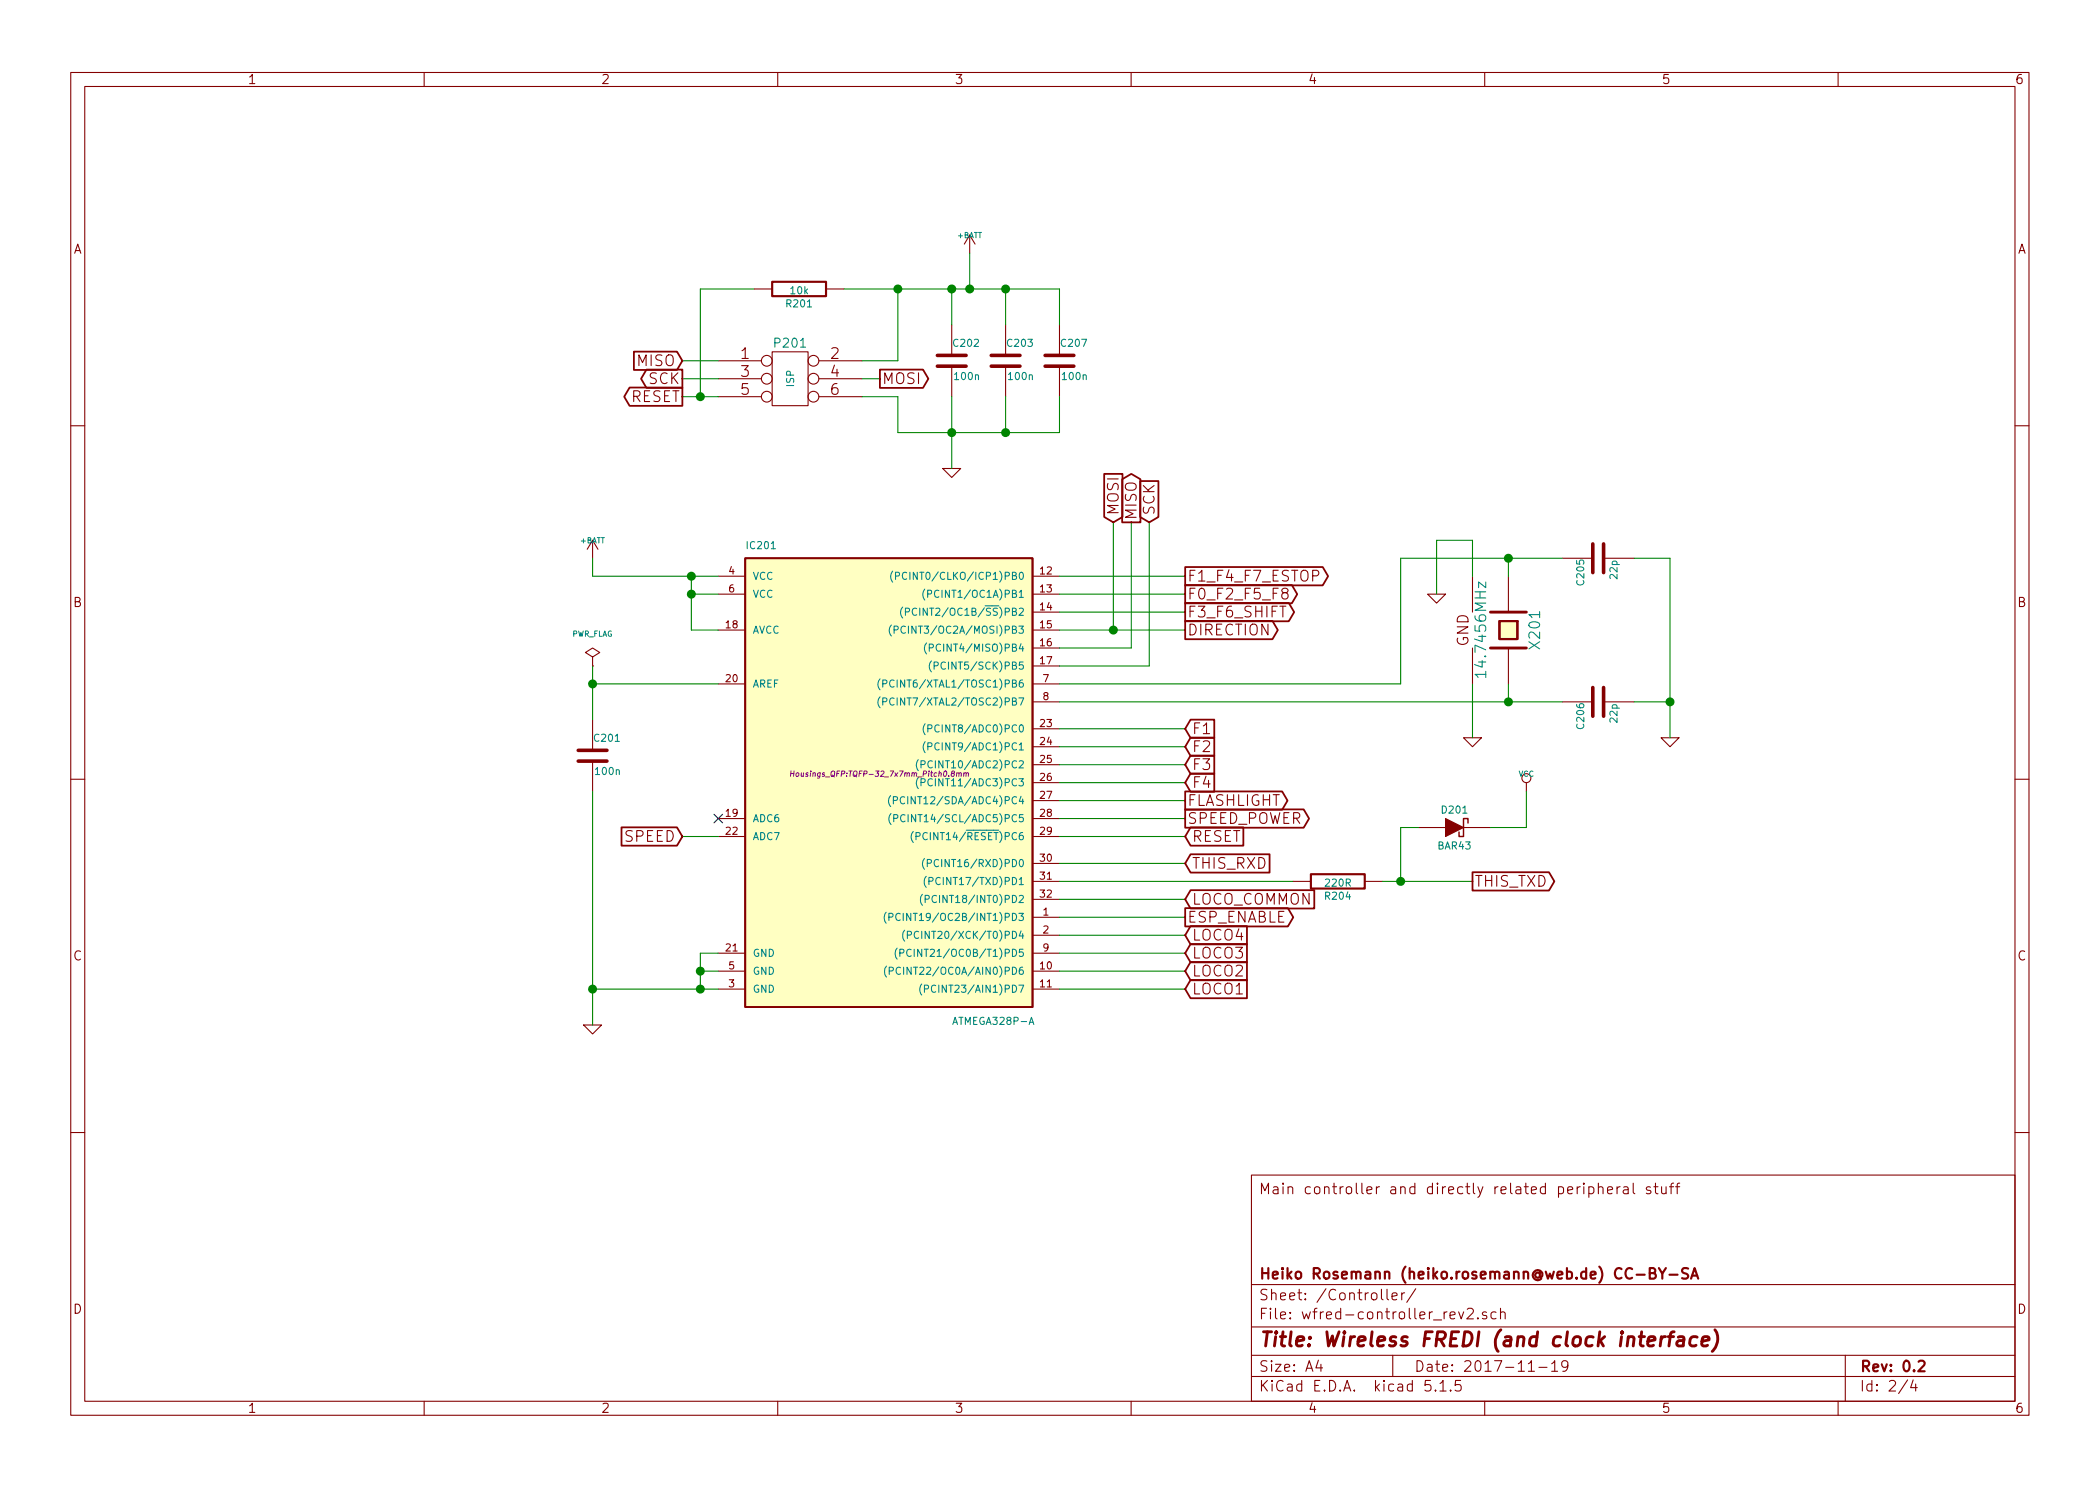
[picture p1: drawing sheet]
<svg xmlns="http://www.w3.org/2000/svg" width="297mm" height="210mm" viewBox="0 0 297 210" stroke-linecap="round" stroke-linejoin="round" font-family="sans-serif">
<g fill="none" stroke="#840000" stroke-width=".15">
<path d="M10 10.3h277v189.9h-277zM12 12.2h273v186.1h-273zM60 10.3v1.9M110 10.3v1.9M160 10.3v1.9M210 10.3v1.9M260 10.3v1.9M137.2 33.3l-.8 1.2M137.2 33.3v2.5M137.2 33.3l.7 1.2M101.6 51h6.1M101.6 53.6h6.1"/>
<path d="M101.6 56.1h6.1M106.7 40.9h2.5M109.2 49.8h5.1v7.6h-5.1zM115.8 51h6.1M115.8 53.6h6.1M115.8 56.1h6.1M116.8 40.9h2.6M134.6 46v4.3M134.6 51.8v4.3M142.2 46v4.3M142.2 51.8v4.3M149.9 46v4.3"/>
<path d="M149.9 51.8v4.3M10 60.2h2M83.8 76.4l.8 1.3M83.8 76.4v2.6M83.8 76.4l-.7 1.3M133.3 66.3h2.6l-1.3 1.3zM221 79h4.3M226.8 79h4.3M285 60.2h2M83.8 93l1-.7-1-.6-1 .6 1 .7v1.2M83.8 94.2h.1M101.6 81.5h3.8"/>
<path d="M101.6 84.1h3.8M101.6 89.1h3.8M101.6 96.8h3.8M146 81.5h3.9M146 84.1h3.9M146 86.6h3.9M146 89.1h3.9M146 91.7h3.9M146 94.2h3.9M146 96.8h3.9M146 99.3h3.9M181.6 83.9l-.1-.1a.31 .31 0 0 1-.2-.3 .31 .31 0 0 1 .3-.3 .47 .47 0 0 1 .6 .3l-.2 .3-.5 .1a.48 .48 0 0 0 0 .8 .48 .48 0 0 0 .6-.1 .48 .48 0 0 0-.1-.7h-.1"/>
<path d="M201.9 84.1h2.6l-1.3 1.2zM208.3 81.5v5.1M208.3 91.7v5.1M213.4 81.5v5.1M213.4 91.7v5.1M221 99.3h4.3M226.8 99.3h4.3M10 110.3h2M83.8 101.8v4.4M83.8 107.7v4.3M101.6 115.8h3.8M101.6 118.4h3.8"/>
<path d="M146 115.8h3.9M146 118.4h3.9M146 103.1h3.9M146 105.7h3.9M146 108.2h3.9M146 110.7h3.9M146 113.3h3.9M200.7 117.1h3.8M207 104.4h2.5l-1.2 1.3zM207 117.1h3.8M215.9 110.7v1.3M234.9 104.4h2.6l-1.3 1.3z"/>
<path d="M285 110.3h2M101.6 137.4h3.8M101.6 139.9h3.8M101.6 134.9h3.8M146 129.8h3.9M146 137.4h3.9M146 139.9h3.9M146 132.3h3.9M146 134.9h3.9M146 122.2h3.9M146 124.7h3.9M146 127.2h3.9"/>
<path d="M182.9 124.7h2.5M193 124.7h2.6M82.5 145h2.6l-1.3 1.3zM10 160.2h2M177 166.3h108v32h-108zM224.7 168a.48 .48 0 0 1 .7 0l.1 .2-.1 .6a.48 .48 0 0 1-.7 0M226.1 168a.41 .41 0 0 1 .6 .1v.8M226.1 167.4v1.5M227.4 168.4l.7-.1-.1-.3-.4-.1-.2 .2 .1 .7 .1 .1 .4-.1M228.7 167.9v1M229.2 167.9l-.3 .1-.2 .2M229.7 168l.1-.1 .4 .1 .1 .9"/>
<path d="M230.3 168.3h-.5a.29 .29 0 0 0-.2 .3 .29 .29 0 0 0 .2 .3l.5-.1M231 167.4v1.3l.2 .2M233.5 168a.37 .37 0 0 0-.6 .1v.1a.54 .54 0 0 0 .6 .3v.1v.2l-.2 .1-.4-.1M233.9 167.9h.6M234.2 167.4v1.3l.2 .2h.1M235 167.9l.1 .9a.45 .45 0 0 0 .6 0M235.7 167.9v1M236.1 167.9h.6M236.7 167.4l-.3 .1v.1v1.3M237 167.9h.6M237.6 167.4l-.3 .1-.1 .1v1.3M285 160.2h2"/>
<path d="M60 198.3v1.9M110 198.3v1.9M160 198.3v1.9M177 194.8h108M177 191.8h108M177 187.8h108M177 181.8h108M186.5 192.5l-.4 1h1M186.8 193v1M195.4 182.4v1.3l.2 .2M196.2 182.4v1.3l.2 .2M196.9 183.4l.7-.1v-.3l-.5-.1-.2 .2 .1 .7 .1 .1 .5-.1"/>
<path d="M197 191.8v3M198.3 182.9v1M198.7 182.9l-.4 .2v.1M200.3 182.3l-1.3 2M202.3 195.3h-.7l-.1 .7h.1a.62 .62 0 0 1 .7 0l.1 .2-.1 .5-.2 .1h-.3l-.3-.1M203 196.7h.1l-.1 .1v-.1v.1M203.7 195.8l.4-.5v1.5M203.7 196.8h.8M205.2 196.7h.1l-.1 .1-.1-.1h.1v.1M206.3 185.6l.4 1 .3-1M206.6 195.3h-.7l-.1 .7a.65 .65 0 0 1 .8 0 .61 .61 0 0 1 0 .7 .61 .61 0 0 1-.8 0M207.5 185.3l.2-.2 .6 .1a.37 .37 0 0 1 0 .5l-.8 .9h.9"/>
<path d="M209 186.5h.1l-.1 .1v-.1v.1M210 198.3v1.9M210.3 185.7a.37 .37 0 0 0-.6 .1v.1a.54 .54 0 0 0 .6 .3v.3l-.2 .1-.4-.1M211.6 185.7a.48 .48 0 0 0-.6 0l-.1 .2 .1 .6a.48 .48 0 0 0 .6 0M212.2 185.7a.41 .41 0 0 1 .7 .1v.8M212.2 185.1v1.5M216.2 194h.8M217.7 193.5h1.1M219.5 193l.4-.5v1.5M219.5 194h.8M221.8 193.2l-.3 .3h-.3l-.2-.2-.1-.5 .3-.3a.47 .47 0 0 1 .6 .3 1.01 1.01 0 0 1-.5 1.2h-.2M260 198.3v1.9"/>
<path d="M261 191.8v6.5M269.8 195.2l-1.2 2M270.6 195.2l-.3 1.1h.9M271 195.8v1"/>
<circle cx="108.5" cy="53.6" r=".76"/>
<circle cx="108.5" cy="51" r=".76"/>
<circle cx="108.5" cy="56.1" r=".76"/>
<circle cx="115.1" cy="53.6" r=".76"/>
<circle cx="115.1" cy="56.1" r=".76"/>
<circle cx="115.1" cy="51" r=".76"/>
<circle cx="215.9" cy="110.1" r=".63"/>
</g>
<path d="M109.2 39.9h7.6v2h-7.6zM212.1 87.9h2.5v2.5h-2.5zM185.4 123.7h7.6v2h-7.6zM234.6 179.4l.5 .8 .5-.8M238.8 179.5l-.2-.1-.6 .1a.36 .36 0 0 0-.1 .4 .36 .36 0 0 0 .3 .2l.4 .2a.35 .35 0 0 1 .2 .4 .35 .35 0 0 1-.3 .2l-.6-.1M233.3 180.1h.7a.35 .35 0 0 0 .1-.4 .35 .35 0 0 0-.2-.3h-.6v1.5h.6a.4 .4 0 0 0 .3-.4 .4 .4 0 0 0-.3-.4M235.1 180.2v.7M236.1 180.4h1.2M239.2 180.9l.5-1.5 .5 1.5M239.3 180.5h.8M271.4 192.7l.2-.2 .5 .1a.37 .37 0 0 1 .1 .6l-.9 .8h.9" fill="none" stroke="#840000" stroke-width=".3"/>
<path d="M210.8 86.6h5.1M210.8 91.7h5.1M235.6 189.1a.55 .55 0 0 0-.7 .4M236 189.1h.7M236.8 188.4l-.4 .1-.1 .2-.2 1.7M237.4 189.2l.2-.1 .6 .1-.1 1.2M238.2 189.6l-.2 .1h-.5a.4 .4 0 0 0-.3 .3 .4 .4 0 0 0 .2 .4h.5l.2-.1M240.1 189.2a.68 .68 0 0 0-1 .3l-.1 .6 .1 .2 .2 .1 .6-.1M240.7 189.8l1-.2v-.4l-.6-.1-.2 .1-.1 .2-.1 .8 .1 .1 .1 .1 .6-.1M242.6 188.2a2.31 2.31 0 0 1-.4 3" fill="none" stroke="#840000" stroke-width=".41"/>
<g fill="#ffffc2" stroke="#ffffc2" stroke-width=".14">
<path d="M105.4 79h40.6v63.5h-40.6z"/>
<path d="M212.1 87.9h2.5v2.5h-2.5z"/>
</g>
<g fill="none" stroke="#840000" stroke-width=".25">
<path d="M89.1 54.8h7.4v2.6h-7.4l-.8-1.3zM89.7 49.8h6.1l.7 1.2-.7 1.3h-6.1zM91.4 52.3h5.1v2.6h-5.1l-.7-1.3zM124.5 52.3h6.1l.7 1.3-.7 1.3h-6.1zM105.4 79h40.6v63.5h-40.6zM156.2 67.1h2.6v6l-1.3 .8-1.3-.8zM158.7 67.8l1.3-.7 1.3 .7v6.1h-2.6zM161.3 68.1h2.6v5l-1.3 .8-1.3-.8zM167.6 80.2h19.5l.8 1.3-.8 1.3h-19.5zM167.6 82.8h15.1l.8 1.3-.8 1.3h-15.1zM167.6 85.3h14.7l.8 1.3-.8 1.3h-14.7zM167.6 87.9h12.4l.7 1.2-.7 1.3h-12.4z"/>
<path d="M87.9 117.1h7.9l.7 1.3-.7 1.3h-7.9zM167.6 114.5h16.8l.8 1.3-.8 1.3h-16.8zM167.6 112h13.8l.7 1.3-.7 1.3h-13.8zM168.4 109.4h3.4v2.6h-3.4l-.8-1.3zM168.4 106.9h3.4v2.6h-3.4l-.8-1.3zM168.4 104.4h3.4v2.6h-3.4l-.8-1.3zM168.4 101.8h3.4v2.6h-3.4l-.8-1.3zM168.4 117.1h7.5v2.6h-7.5l-.8-1.3zM167.6 128.5h14.6l.7 1.3-.7 1.3h-14.6zM168.4 126h17.5v2.5h-17.5l-.8-1.3zM168.4 131h8v2.6h-8l-.8-1.3zM168.4 133.6h8v2.6h-8l-.8-1.3z"/>
<path d="M168.4 136.1h8v2.6h-8l-.8-1.3zM168.4 138.7h8v2.5h-8l-.8-1.3zM168.4 120.9h11.2v2.6h-11.2l-.8-1.3zM208.3 123.4h10.8l.8 1.3-.8 1.3h-10.8z"/>
</g>
<g fill="none" stroke="#008484" stroke-width=".15">
<path d="M124.5 96.1a1.13 1.13 0 0 0 0 1.5M124.5 98.6a1.13 1.13 0 0 0 0 1.5M124.9 96.7h.4l.2-.2-.1-.2-.5-.1v1M124.9 99.3l.4-.1 .2-.1-.1-.3-.5-.1v1.1M126.1 88.4a1.13 1.13 0 0 0 0 1.6M126.3 80.8a1.2 1.2 0 0 0 0 1.6M126.5 89.1h.4l.2-.2-.1-.2-.5-.1v1M126.5 96.3a.47 .47 0 0 0-.7 .4 .47 .47 0 0 0 .6 .5l.1-.1M126.5 98.8a.47 .47 0 0 0-.7 .4 .47 .47 0 0 0 .6 .5h.1M126.7 81.5h.5v-.5h-.5v1M127.7 85.9a1.13 1.13 0 0 0 0 1.5M128.1 86.6l.4-.1 .2-.1-.1-.3-.5-.1v1.1"/>
<path d="M128.1 88.7a.47 .47 0 0 0-.7 .4 .47 .47 0 0 0 .6 .5l.1-.1M128.2 81a.4 .4 0 0 0-.4 .1 .4 .4 0 0 0-.2 .4 .37 .37 0 0 0 .2 .4 .37 .37 0 0 0 .4 0M129.7 86.1a.49 .49 0 0 0-.7 .4 .49 .49 0 0 0 .5 .6l.2-.1M130.8 83.4a1.2 1.2 0 0 0 0 1.5M131.1 91a1.13 1.13 0 0 0 0 1.5M131.2 84h.5v-.4l-.5-.1v1M131.4 91.7l.5-.1 .1-.1v-.3l-.6-.1v1M131.7 93.5a1.13 1.13 0 0 0 0 1.6M132.1 94.2h.5l.1-.2v-.3h-.6v1M210.2 95.4h-1.6l.5 .5M210.2 82.3v.9l-1.1-.9v.9M210.2 95v.9"/>
<path d="M126 112.6a1.13 1.13 0 0 0 0 1.5M126 115.1a1.13 1.13 0 0 0 0 1.6M126.4 113.3l.4-.1 .1-.2v-.2l-.5-.1v1M126.4 115.8l.5-.1 .1-.1-.1-.3h-.5v1M128 112.8a.47 .47 0 0 0-.7 .4 .47 .47 0 0 0 .6 .5l.1-.1M128 115.3a.47 .47 0 0 0-.6 .4 .47 .47 0 0 0 .6 .5M129.2 117.6a1.13 1.13 0 0 0 0 1.6M129.6 118.3h.4l.1-.2v-.2l-.5-.1v1M129.9 107.5a1.2 1.2 0 0 0 0 1.5M129.9 110a1.2 1.2 0 0 0 0 1.6M130.3 108.2l.5-.1 .1-.1-.1-.3-.5-.1v1.1M130.3 110.7h.5l.1-.2-.1-.2-.5-.1v1"/>
<path d="M130.9 102.4a1.2 1.2 0 0 0 0 1.6M130.9 104.9a1.2 1.2 0 0 0 0 1.6M131.2 103.1l.5-.1 .1-.4h-.6v1M131.2 105.6h.5l.1-.4-.6-.1v1M125.3 129.1a1.2 1.2 0 0 0 0 1.5M125.4 136.7a1.2 1.2 0 0 0 0 1.5M125.7 129.8l.5-.1 .1-.1v-.3l-.6-.1v1M125.8 137.4l.5-.1 .1-.1-.1-.3-.5-.1v1.1M126.9 134.2a1.2 1.2 0 0 0 0 1.5M127.3 134.8h.5l.1-.2-.1-.2-.5-.1v1M127.3 129.3a.47 .47 0 0 0-.6 .4 .47 .47 0 0 0 .6 .5v-.1M127.4 136.9a.47 .47 0 0 0-.7 .4 .47 .47 0 0 0 .6 .5h.1"/>
<path d="M128 131.6a1.2 1.2 0 0 0 0 1.6M128.3 132.3h.5l.1-.2v-.3h-.6v1M128.9 134.4a.47 .47 0 0 0-.7 .4 .47 .47 0 0 0 .6 .5l.1-.1M129.9 131.8a.47 .47 0 0 0-.6 .5 .47 .47 0 0 0 .6 .4M130.4 139.2a1.2 1.2 0 0 0 0 1.6M130.5 126.5a1.2 1.2 0 0 0 0 1.6M130.8 139.9h.4l.1-.2v-.2l-.5-.1v1M130.8 121.5a1.2 1.2 0 0 0 0 1.5M130.9 127.2h.4l.1-.2v-.2l-.5-.1v1M131 124a1.2 1.2 0 0 0 0 1.5M131.2 122.1h.4l.1-.2v-.2l-.5-.1v1M131.4 124.7l.5-.1 .1-.1-.1-.3-.5-.1v1.1"/>
<path d="M145.6 145l.3-1.1 .3 1.1"/>
</g>
<path d="M111.9 109.4h.4M111.9 109.1l-.1 .7M112.3 109.1l-.1 .7M112.6 109.4l.2-.1 .2 .1-.1 .4h-.3zM135.3 109.4h.3v.4M135.7 109.4l.1-.1 .2 .1-.1 .4M136.3 109.4h.4l-.1 .4M136.3 109.3v.5M136.7 109.4l.1-.1 .2 .1v.4" fill="none" stroke="#840084" stroke-width=".14"/>
<path d="M132.6 51.8h4.1M132.6 50.3h4.1M140.2 51.8h4.1M140.2 50.3h4.1M147.8 51.8h4.1M147.8 50.3h4.1M225.3 77v4M226.8 77v4M225.3 97.3v4M226.8 97.3v4M81.8 107.7h4.1M81.8 106.2h4.1" fill="none" stroke="#840000" stroke-width=".51"/>
<path d="M204.5 115.8l2.5 1.3-2.5 1.3z" fill="#840000" stroke="#840000" stroke-width=".15"/>
<path d="M207.6 116.5v-.7h-.6v2.6h-.6v-.7" fill="none" stroke="#840000" stroke-width=".2"/>
<g fill="none" stroke="#008400" stroke-width=".15">
<path d="M137.2 35.8v5.1M96.5 56.1h5.1M96.5 53.6h5.1M96.5 51h5.1M106.7 40.9h-7.6v15.2M119.4 40.9h30.5v5.1M121.9 56.1h5.1v5.1h22.9v-5.1M121.9 53.6h2.6M127 40.9v10.1h-5.1M134.6 40.9v5.1M134.6 56.1v10.2M142.2 40.9v5.1"/>
<path d="M142.2 56.1v5.1M83.8 79v2.5h17.8M157.5 73.9v15.2M160 73.9v17.8h-10.1M162.6 73.9v20.3h-12.7M213.4 79v2.5M221 79h-22.9v17.8h-48.2M231.1 79h5.1v25.4M83.8 94.2v7.6M83.8 96.8h17.8M97.8 84.1h3.8M97.8 81.5v7.6h3.8"/>
<path d="M149.9 84.1h17.7M149.9 89.1h17.7M149.9 81.5h17.7M149.9 86.6h17.7M149.9 99.3h71.1M208.3 81.5v-5.1h-5.1v7.7M208.3 96.8v7.6M213.4 96.8v2.5M231.1 99.3h5.1M83.8 112v33M96.5 118.4h5.1M149.9 110.7h17.7"/>
<path d="M149.9 115.8h17.7M149.9 118.4h17.7M149.9 113.3h17.7M149.9 105.7h17.7M149.9 108.2h17.7M149.9 103.1h17.7M200.7 117.1h-2.6v7.6M215.9 112v5.1h-5.1M83.8 139.9h17.8M99.1 137.4h2.5M101.6 134.9h-2.5v5M149.9 137.4h17.7"/>
<path d="M149.9 139.9h17.7M149.9 124.7h33M149.9 132.3h17.7M149.9 134.9h17.7M149.9 127.2h17.7M149.9 129.8h17.7M149.9 122.2h17.7M195.6 124.7h12.7"/>
</g>
<g fill="#008400" stroke="#008400" stroke-width=".25">
<circle cx="83.8" cy="96.8" r=".51"/>
<circle cx="157.5" cy="89.1" r=".51"/>
<circle cx="137.2" cy="40.9" r=".51"/>
<circle cx="134.6" cy="40.9" r=".51"/>
<circle cx="127" cy="40.9" r=".51"/>
<circle cx="97.8" cy="81.5" r=".51"/>
<circle cx="97.8" cy="84.1" r=".51"/>
<circle cx="83.8" cy="139.9" r=".51"/>
<circle cx="236.2" cy="99.3" r=".51"/>
<circle cx="99.1" cy="139.9" r=".51"/>
<circle cx="99.1" cy="137.4" r=".51"/>
<circle cx="213.4" cy="99.3" r=".51"/>
<circle cx="213.4" cy="79" r=".51"/>
<circle cx="142.2" cy="61.2" r=".51"/>
<circle cx="134.6" cy="61.2" r=".51"/>
<circle cx="198.1" cy="124.7" r=".51"/>
<circle cx="142.2" cy="40.9" r=".51"/>
<circle cx="99.1" cy="56.1" r=".51"/>
</g>
<path d="M101 115.2l1.2 1.2M102.2 115.2l-1.2 1.2" fill="none" stroke="#000084" stroke-width=".15"/>
<text font-size="2.8" fill="#840000" x="178" y="190.5">Title: Wireless FREDI (and clock interface)</text>
<g font-size="2.1" fill="#840000">
<text x="90.2" y="51.8">MISO</text>
<text x="104.8" y="50.8">1</text>
<text x="104.8" y="53.3">3</text>
<text x="117.5" y="50.8">2</text>
<text x="117.5" y="53.3">4</text>
<text x="89.2" y="56.9">RESET</text>
<text x="91.8" y="54.4">SCK</text>
<text x="104.8" y="55.9">5</text>
<text x="117.5" y="55.9">6</text>
<text x="124.7" y="54.4">MOSI</text>
<text x="158.2" y="73" transform="rotate(-90 158.2 73)">MOSI</text>
<text x="160.8" y="73.7" transform="rotate(-90 160.8 73.7)">MISO</text>
<text x="163.3" y="73" transform="rotate(-90 163.3 73)">SCK</text>
<text x="167.9" y="82.3">F1_F4_F7_ESTOP</text>
<text x="167.9" y="84.8">F0_F2_F5_F8</text>
<text x="167.9" y="87.4">F3_F6_SHIFT</text>
<text x="167.9" y="89.9">DIRECTION</text>
<text x="207.7" y="91.5" transform="rotate(-90 207.7 91.5)">GND</text>
<text x="168.6" y="106.4">F2</text>
<text x="168.6" y="103.9">F1</text>
<text x="168.6" y="111.5">F4</text>
<text x="168.6" y="109">F3</text>
<text x="88.4" y="119.1">SPEED</text>
<text x="167.9" y="116.6">SPEED_POWER</text>
<text x="167.9" y="114">FLASHLIGHT</text>
<text x="168.6" y="119.1">RESET</text>
<text x="168.6" y="122.9">THIS_RXD</text>
<text x="208.5" y="125.5">THIS_TXD</text>
<text x="167.9" y="130.6">ESP_ENABLE</text>
<text x="168.6" y="128">LOCO_COMMON</text>
<text x="168.6" y="133.1">LOCO4</text>
<text x="168.6" y="135.6">LOCO3</text>
<text x="168.6" y="138.2">LOCO2</text>
<text x="168.6" y="140.7">LOCO1</text>
<text x="178" y="169">Main controller and directly related peripheral stuff</text>
<text x="178" y="184">Sheet: /Controller/</text>
<text x="178" y="181">Heiko Rosemann (heiko.rosemann@web.de) CC-BY-SA</text>
<text x="178" y="186.7">File: wfred-controller_rev2.sch</text>
<text x="178" y="196.9">KiCad E.D.A. kicad 5.1.5</text>
<text x="178" y="194.1">Size: A4</text>
<text x="200" y="194.1">Date: 2017-11-19</text>
<text x="263" y="194.1">Rev: 0.2</text>
<text x="263" y="196.9">Id: 2/4</text>
</g>
<g font-size="2.1" fill="#008484">
<text x="210.2" y="95.2" transform="rotate(-90 210.2 95.2)">14.7456MHz</text>
<text x="217.9" y="91.6" transform="rotate(-90 217.9 91.6)">X201</text>
</g>
<g font-size="1.8" fill="#840000">
<text x="35" y="11.9">1</text>
<text x="85" y="11.9">2</text>
<text x="135" y="11.9">3</text>
<text x="185" y="11.9">4</text>
<text x="235" y="11.9">5</text>
<text x="285" y="11.9">6</text>
<text x="10.4" y="35.9">A</text>
<text x="285.4" y="35.9">A</text>
<text x="10.4" y="85.9">B</text>
<text x="285.4" y="85.9">B</text>
<text x="10.4" y="135.9">C</text>
<text x="285.4" y="135.9">C</text>
<text x="10.4" y="185.9">D</text>
<text x="285.4" y="185.9">D</text>
<text x="35" y="199.9">1</text>
<text x="85" y="199.9">2</text>
<text x="135" y="199.9">3</text>
<text x="185" y="199.9">4</text>
<text x="235" y="199.9">5</text>
<text x="285" y="199.9">6</text>
</g>
<text font-size="1.8" fill="#008484" x="109.7" y="49.2">P201</text>
<g font-size="1.4" fill="#008484">
<text x="111.9" y="41.6">10k</text>
<text x="111.4" y="43.5">R201</text>
<text x="135" y="49.1">C202</text>
<text x="135.2" y="53.8">100n</text>
<text x="142.6" y="49.1">C203</text>
<text x="142.8" y="53.8">100n</text>
<text x="150.2" y="49.1">C207</text>
<text x="150.4" y="53.8">100n</text>
<text x="112.3" y="54.7" transform="rotate(-90 112.3 54.7)">ISP</text>
<text x="105.8" y="77.7">IC201</text>
<text x="106.4" y="82">VCC</text>
<text x="128.4" y="82">(PCINT0/CLKO/ICP1)PB0</text>
<text x="224.1" y="82.7" transform="rotate(-90 224.1 82.7)">C205</text>
<text x="228.8" y="81.9" transform="rotate(-90 228.8 81.9)">22p</text>
<text x="106.4" y="89.7">AVCC</text>
<text x="106.4" y="84.6">VCC</text>
<text x="128" y="89.7">(PCINT3/OC2A/MOSI)PB3</text>
<text x="129.7" y="87.1">(PCINT2/OC1B/SS)PB2</text>
<text x="132" y="84.6">(PCINT1/OC1A)PB1</text>
<text x="132.3" y="92.2">(PCINT4/MISO)PB4</text>
<text x="132.9" y="94.7">(PCINT5/SCK)PB5</text>
<text x="106.4" y="97.3">AREF</text>
<text x="126.3" y="97.3">(PCINT6/XTAL1/TOSC1)PB6</text>
<text x="126.3" y="99.8">(PCINT7/XTAL2/TOSC2)PB7</text>
<text x="84.2" y="104.9">C201</text>
<text x="132.1" y="103.6">(PCINT8/ADC0)PC0</text>
<text x="132.1" y="106.2">(PCINT9/ADC1)PC1</text>
<text x="224.1" y="103" transform="rotate(-90 224.1 103)">C206</text>
<text x="228.8" y="102.2" transform="rotate(-90 228.8 102.2)">22p</text>
<text x="84.4" y="109.6">100n</text>
<text x="127.9" y="113.8">(PCINT12/SDA/ADC4)PC4</text>
<text x="106.4" y="116.3">ADC6</text>
<text x="106.4" y="118.9">ADC7</text>
<text x="128" y="116.3">(PCINT14/SCL/ADC5)PC5</text>
<text x="130.4" y="118.9">(PCINT14/RESET)PC6</text>
<text x="204.1" y="115.1">D201</text>
<text x="132.1" y="122.7">(PCINT16/RXD)PD0</text>
<text x="132.3" y="125.2">(PCINT17/TXD)PD1</text>
<text x="187.6" y="125.4">220R</text>
<text x="203.4" y="120.2">BAR43</text>
<text x="127.7" y="130.3">(PCINT19/OC2B/INT1)PD3</text>
<text x="132.1" y="127.8">(PCINT18/INT0)PD2</text>
<text x="187.6" y="127.3">R204</text>
<text x="106.4" y="135.4">GND</text>
<text x="106.4" y="137.9">GND</text>
<text x="127.6" y="137.9">(PCINT22/OC0A/AIN0)PD6</text>
<text x="129.2" y="135.4">(PCINT21/OC0B/T1)PD5</text>
<text x="130.1" y="132.8">(PCINT20/XCK/T0)PD4</text>
<text x="106.4" y="140.5">GND</text>
<text x="131.9" y="140.5">(PCINT23/AIN1)PD7</text>
<text x="135.1" y="145">ATMEGA328P-A</text>
</g>
<g font-size="1.4" fill="#840000">
<text x="103.1" y="81.3">4</text>
<text x="103.1" y="83.8">6</text>
<text x="147.2" y="81.3">12</text>
<text x="147.2" y="83.8">13</text>
<text x="102.7" y="88.9">18</text>
<text x="147.2" y="86.4">14</text>
<text x="147.2" y="88.9">15</text>
<text x="147.2" y="91.4">16</text>
<text x="147.2" y="94">17</text>
<text x="102.7" y="96.5">20</text>
<text x="147.6" y="96.5">7</text>
<text x="147.6" y="99.1">8</text>
<text x="147.2" y="102.9">23</text>
<text x="147.2" y="105.4">24</text>
<text x="147.2" y="107.9">25</text>
<text x="147.2" y="110.5">26</text>
<text x="147.2" y="113">27</text>
<text x="102.7" y="115.6">19</text>
<text x="102.7" y="118.1">22</text>
<text x="147.2" y="115.6">28</text>
<text x="147.2" y="118.1">29</text>
<text x="147.2" y="121.9">30</text>
<text x="147.2" y="124.5">31</text>
<text x="147.2" y="127">32</text>
<text x="147.6" y="129.5">1</text>
<text x="102.7" y="134.6">21</text>
<text x="103.1" y="137.2">5</text>
<text x="147.2" y="137.2">10</text>
<text x="147.6" y="132.1">2</text>
<text x="147.6" y="134.6">9</text>
<text x="103.1" y="139.7">3</text>
<text x="147.2" y="139.7">11</text>
</g>
<g font-size="1.4" fill="#840084">
<text x="131.3" y="108.7">(PCINT10/ADC2)PC2</text>
<text x="131.3" y="111.2">(PCINT11/ADC3)PC3</text>
</g>
<g font-size="1.1" fill="#008484">
<text x="135.4" y="33.7">+BATT</text>
<text x="82.1" y="76.9">+BATT</text>
<text x="80.8" y="90.1">PWR_FLAG</text>
<text x="214.8" y="109.9">VCC</text>
</g>
<text font-size="1.1" fill="#840084" x="112.9" y="109.9">Housings_QFP:TQFP-32_7x7mm_Pitch0.8mm</text>
</svg>
